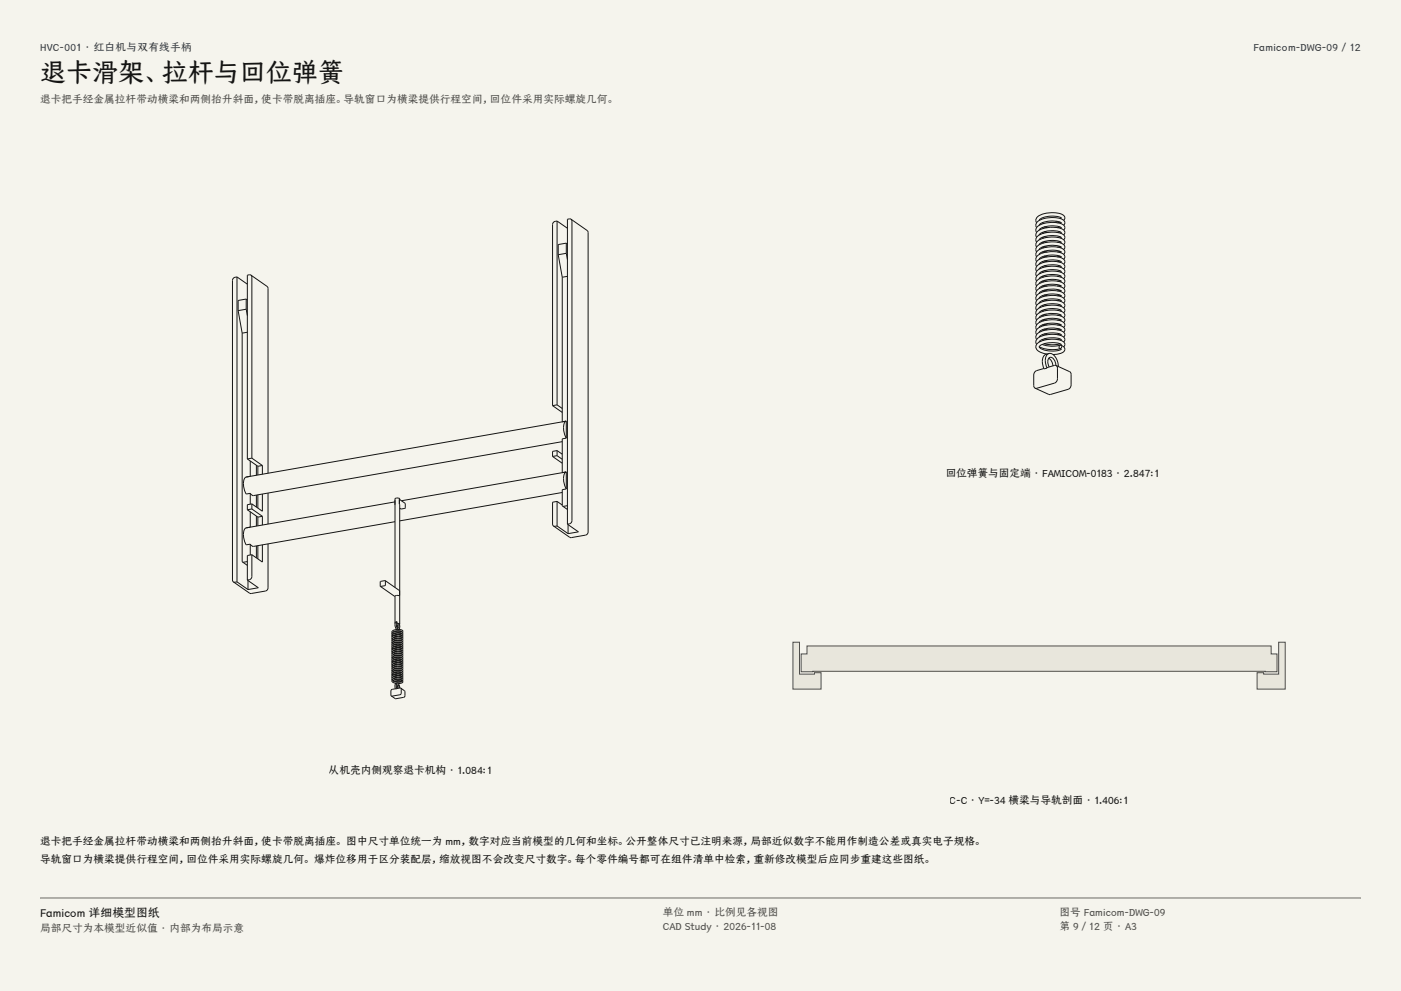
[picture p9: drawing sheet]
<svg xmlns="http://www.w3.org/2000/svg" width="420mm" height="297mm" viewBox="0 0 420 297" stroke-linecap="round" stroke-linejoin="round" font-family="sans-serif">
<g fill="#f5f4ed">
<path d="M0 0h420v297h-420z"/>
<path d="M12 12h396v275h-396z"/>
</g>
<g fill="none" stroke="#141413" stroke-width=".3">
<path d="M167 66.2a1.18 1.18 0 0 0-1.4 1.1v54.3M167 66.2v55.1M167 66.2l3.1 2.2M167.3 76.3l1.3 6.8M169.8 72.9v3M169.8 75.9l.3 1.9M169.8 75.9l-2.5 .4M169.8 72.9l-2.5 .4v3M169.8 72.9l.3 .2M171.2 65.7l4.8 3.4 .3 .6-.1 90.1-.7 .6-4.6 .7-5-3.5M171.2 65.7l.3 .6-.1 90.1a1.24 1.24 0 0 1-1.3 .7M171.2 65.7h-1.1v91.4"/>
<path d="M311.5 79.1l.1 .1M311.5 77.7h.1M311.5 74.8h.1M311.5 73.3h.1M311.5 70.4h.1M311.5 76.2h.1M311.5 67.5h.1M312.4 77l.6 .2M312.4 78.4l.6 .2M312.4 72.6l.6 .2M312.4 75.5l.6 .2M312.4 79.9l.6 .2"/>
<path d="M312.4 71.1l.6 .2M312.4 69.7l.6 .2M312.4 66.8l.6 .2M312.4 68.2l.6 .2M312.4 74.1l.6 .2M313 76.8l1 .2M313 70.9l1 .2M313 73.9l1 .2M313 68l1 .2M313 72.4l1 .2M313 78.2l1 .2M313 79.7l1 .2"/>
<path d="M313 69.5l1 .2M313 75.3l1 .2M316.6 66.3l.2 .4M317.8 73.9l-.8 .2M317.8 78.2l-.8 .2M317.8 75.3l-.8 .2M317.8 69.5l-.8 .2M317.8 79.7l-.8 .2M317.8 68l-.8 .2M317.8 72.4l-.8 .2M317.8 71l-.8 .1M317.8 66.6l-.8 .2"/>
<path d="M317.8 76.8l-.8 .2M318.1 79.9a7 7 0 0 0-6.5 .6l-.1 .1M318.1 79.9h.1M318.2 72.6l-.4 .2M318.2 79.9l-.4 .2M318.2 71.1l-.4 .2M318.2 65.3l-.4 .2M318.2 77l-.4 .2M318.2 69.7l-.4 .2M318.2 66.8l-.4 .1M318.2 78.4l-.4 .2M318.2 68.2l-.4 .2"/>
<path d="M318.2 75.5l-.4 .2M318.2 74.1l-.4 .1M318.2 72.7a6.8 6.8 0 0 0-6.6 .6l-.1 .1M318.2 71.2a6.9 6.9 0 0 0-6.6 .5v.2M318.2 68.3a6.8 6.8 0 0 0-6.6 .6v.1M318.2 77a6.8 6.8 0 0 0-6.6 .6l-.1 .1M318.2 75.6a6.8 6.8 0 0 0-6.6 .6l-.1 .1M318.2 66.8a6.9 6.9 0 0 0-6.6 .6l-.1 .1M318.2 69.7a6.8 6.8 0 0 0-6.6 .6l-.1 .1M318.2 65.4a6.8 6.8 0 0 0-6.6 .6l-.1 .1M318.2 78.5a6.8 6.8 0 0 0-6.6 .6l-.1 .1M318.2 74.1a6.8 6.8 0 0 0-6.6 .6l-.1 .1"/>
<path d="M318.9 71.9a1.19 1.19 0 0 0 .2-1.3 1.19 1.19 0 0 0-1.2-.7 8.3 8.3 0 0 0-7.1 1.1l-.3 .9 .3 .7M318.9 66a1.19 1.19 0 0 0 .2-1.3 1.19 1.19 0 0 0-1.2-.6 8.3 8.3 0 0 0-7.1 1.1l-.3 .8 .3 .8M318.9 77.7a1.12 1.12 0 0 0 .2-1.2 1.12 1.12 0 0 0-1-.7 8.3 8.3 0 0 0-7.2 .9l-.4 .8 .3 .9M318.9 74.8a1.17 1.17 0 0 0 .2-1.3 1.17 1.17 0 0 0-1.2-.7 8.3 8.3 0 0 0-7.1 1.1l-.3 .9 .3 .7M318.9 79.2a1.16 1.16 0 0 0 .2-1.4 1.16 1.16 0 0 0-1.2-.6 8.3 8.3 0 0 0-7.1 1.1l-.3 .9 .3 .7M318.9 76.2a1.18 1.18 0 0 0 .2-1.3 1.18 1.18 0 0 0-1.2-.6 8.3 8.3 0 0 0-7.1 1.1l-.3 .8 .3 .8M318.9 73.3a1.18 1.18 0 0 0 .2-1.3 1.18 1.18 0 0 0-1.2-.6 8.3 8.3 0 0 0-7.1 1.1l-.3 .8 .3 .8M318.9 70.4a1.11 1.11 0 0 0 .2-1.2 1.11 1.11 0 0 0-1-.7 8.1 8.1 0 0 0-7.3 1.1l-.3 .8 .3 .7M318.9 69a1.19 1.19 0 0 0 .2-1.4 1.19 1.19 0 0 0-1.2-.6 8.3 8.3 0 0 0-7.1 1.1l-.3 .9 .3 .7M318.9 67.5a1.19 1.19 0 0 0 .2-1.3 1.19 1.19 0 0 0-1.2-.7 8.3 8.3 0 0 0-7.1 1.2l-.3 .8 .3 .7M71 83a1.18 1.18 0 0 0-1.3 1v89.8l.3 .6M71 83v91.4"/>
<path d="M71 83l3.1 2.2M71.4 93.1l1.2 6.7M72.6 99.8l.1 68.7M73.8 92.7l.3 1.9M73.8 92.7l-2.4 .4M73.8 89.6l-2.4 .4v3.1M73.8 89.6v3.1M73.8 89.6l.3 .3M74.1 99.6l-1.5 .2M75.2 82.5l4.9 3.3 .3 .6v55.4M75.2 82.5l.3 .5v54.3M75.2 82.5h-1.1v55"/>
<path d="M168.6 83.1v43.3M170.1 82.8l-1.5 .3M311.5 99.6h.1M311.5 95.2h.1M311.5 89.3l.1 .1M311.5 86.4l.1 .1M311.5 80.6h.1M311.5 98.1h.1M311.5 96.6l.1 .1M311.5 93.7h.1M311.5 92.3h.1M311.5 83.5h.1"/>
<path d="M312.4 98.8l.6 .2M312.4 94.5l.6 .2M312.4 90.1l.6 .2M312.4 85.7l.6 .2M312.4 97.4l.6 .2M312.4 87.2l.6 .2M312.4 84.3l.6 .2M312.4 81.3l.6 .2M312.4 95.9l.6 .2M312.4 88.6l.6 .2M312.4 82.8l.6 .2M312.4 93l.6 .2"/>
<path d="M312.4 91.6l.6 .2M313 87l1 .2M313 95.7l1 .2M313 91.4l1 .2M313 82.6l1 .2M313 88.4l1 .2M313 97.2l1 .2M313 89.9l1 .2M313 85.5l1 .2M313 92.8l1 .2M313 98.7l1 .1M313 81.1l1 .2"/>
<path d="M313 94.3l1 .2M313 84.1l1 .2M317.8 91.4l-.8 .2M317.8 91.4h.1M317.8 92.8l-.8 .2M317.8 88.5l-.8 .1M317.8 95.7l-.8 .2M317.8 82.6l-.8 .2M317.8 97.2l-.8 .2M317.8 89.9l-.8 .2M317.8 87l-.8 .2M317.8 85.5l-.8 .2"/>
<path d="M317.8 84.1l-.8 .2M317.8 81.2l-.8 .1M317.8 94.3l-.8 .2M317.8 98.7l-.8 .1M318.2 97.4l-.4 .2M318.2 90.1l-.4 .2M318.2 81.3l-.4 .2M318.2 88.6l-.4 .2M318.2 84.3l-.4 .2M318.2 94.5l-.4 .2M318.2 98.8l-.4 .2M318.2 87.2l-.4 .2"/>
<path d="M318.2 82.8l-.4 .2M318.2 95.9l-.4 .2M318.2 93l-.4 .2M318.2 85.7l-.4 .2M318.2 91.6l-.4 .1M318.2 81.4a6.9 6.9 0 0 0-6.6 .6v.1M318.2 96a6.8 6.8 0 0 0-6.6 .6l-.1 .1M318.2 84.3a6.9 6.9 0 0 0-6.6 .6v.1M318.2 98.9a6.9 6.9 0 0 0-6.6 .6l-.1 .1M318.2 90.2a6.8 6.8 0 0 0-6.6 .6M318.2 93.1a6.8 6.8 0 0 0-6.6 .6l-.1 .1M318.2 94.5a6.8 6.8 0 0 0-6.6 .6l-.1 .1"/>
<path d="M318.2 85.8a6.8 6.8 0 0 0-6.6 .6l-.1 .1M318.2 88.7a6.8 6.8 0 0 0-6.6 .6l-.1 .1M318.2 97.4a6.8 6.8 0 0 0-6.6 .7h-.1M318.2 82.9a6.8 6.8 0 0 0-6.6 .6l-.1 .1M318.2 87.2a6.7 6.7 0 0 0-6.6 .7M318.2 91.6a6.8 6.8 0 0 0-6.6 .6l-.1 .1M318.9 90.8a1.18 1.18 0 0 0 .2-1.3 1.18 1.18 0 0 0-1.2-.6 8.3 8.3 0 0 0-7.1 1.1l-.3 .8 .3 .8M318.9 80.6a1.13 1.13 0 0 0 .2-1.2 1.13 1.13 0 0 0-1-.7 8.1 8.1 0 0 0-7.3 1.1l-.3 .8 .3 .7M318.9 99.6a1.18 1.18 0 0 0 .2-1.3 1.18 1.18 0 0 0-1.2-.7 8.3 8.3 0 0 0-7.1 1.1l-.3 .9 .3 .7M318.9 96.7a1.18 1.18 0 0 0 .2-1.3 1.18 1.18 0 0 0-1.2-.7 8.3 8.3 0 0 0-7.1 1.1l-.3 .9 .3 .7M318.9 95.2a1.11 1.11 0 0 0 .2-1.2 1.11 1.11 0 0 0-1-.7 8.2 8.2 0 0 0-7.3 1.1l-.3 .8 .3 .7M318.9 86.5a1.18 1.18 0 0 0 .2-1.4 1.18 1.18 0 0 0-1.2-.6 8.3 8.3 0 0 0-7.1 1.1l-.3 .9 .3 .7"/>
<path d="M318.9 98.1a1.16 1.16 0 0 0 .2-1.3 1.16 1.16 0 0 0-1.2-.6 8.3 8.3 0 0 0-7.1 1.1l-.3 .8 .3 .7M318.9 93.7a1.18 1.18 0 0 0 .2-1.3 1.18 1.18 0 0 0-1.2-.6 8.3 8.3 0 0 0-7.1 1.1l-.3 .8 .3 .8M318.9 92.3a1.18 1.18 0 0 0 .2-1.3 1.18 1.18 0 0 0-1.2-.7 8.3 8.3 0 0 0-7.1 1.1l-.3 .9 .3 .7M318.9 89.4a1.18 1.18 0 0 0 .2-1.3 1.18 1.18 0 0 0-1.2-.7 8.3 8.3 0 0 0-7.1 1.1l-.3 .9 .3 .7M318.9 87.9a1.11 1.11 0 0 0 .2-1.2 1.11 1.11 0 0 0-1-.7 8.3 8.3 0 0 0-7.3 1.1l-.3 .8 .3 .7M318.9 85a1.12 1.12 0 0 0 .2-1.2 1.12 1.12 0 0 0-1-.7 8.1 8.1 0 0 0-7.3 1.1l-.3 .8 .3 .7M318.9 83.5a1.18 1.18 0 0 0 .2-1.3 1.18 1.18 0 0 0-1.2-.6 8.3 8.3 0 0 0-7.1 1.1l-.3 .8 .3 .8M318.9 82.1a1.18 1.18 0 0 0 .2-1.3 1.18 1.18 0 0 0-1.2-.7 8.3 8.3 0 0 0-7.1 1.1l-.3 .9 .3 .7M311.5 103.9a9.4 9.4 0 0 0 6.3 .6M311.5 102.5h.1M312.4 100.3l.6 .2M312.4 101.8l.6 .2"/>
<path d="M312.4 103.2a7.5 7.5 0 0 0 5.8 0M312.9 110.4l-2.1 .7-.7 .6-.2 3.9 .4 .7M313 100.1l1 .2M313 103l2.5 .3 2.3-.3M313 101.6l1 .2M314.4 107.4l.8 .8 .4 1.5M314.4 105.9a3 3 0 0 0-.7 4l.2 .4M314.4 105.9a2.69 2.69 0 0 1 2.6 2.4l.3 1.5M314.4 105.9a2.5 2.5 0 0 0-1.7 3.8l.3 .9 .9-.3M316.5 109.5a2.12 2.12 0 0 0-1.7-2.4 2.15 2.15 0 0 0-.3 2.9M316.6 109.5l.4 .8v3.2l-.4 1-.5 .3-5.8 1.5M316.6 109.5h-.5l-2.2 .8"/>
<path d="M316.6 109.5l4.3 2.1 .2 .6v3.2l-.4 .9-.5 .4-5.5 1.6-4.4-2M317.7 104.4l.5 .3M317.8 100.1l-.8 .2M317.8 101.6l-.8 .2M318.1 103.5a1.19 1.19 0 0 1 1.1 1.2 1.19 1.19 0 0 1-1.1 1.2l-2.4 .3M318.1 103.5a.53 .53 0 0 1 .1 .6 .53 .53 0 0 1-.5 .3M318.1 103.5l-.6 .3 .2 .6M318.2 101.8l-.4 .2M318.2 100.3l-.4 .2M318.2 101.8a6.8 6.8 0 0 0-6.6 .6l-.1 .1M318.2 100.4a6.8 6.8 0 0 0-6.6 .6M318.2 103.3a6.8 6.8 0 0 0-6.6 .6 2.59 2.59 0 0 0 2.6 1.2l2.5 .1 1.5-.5"/>
<path d="M318.9 104a1.18 1.18 0 0 0 .2-1.3 1.18 1.18 0 0 0-1.2-.7 8.3 8.3 0 0 0-7.1 1.1 1.69 1.69 0 0 0 1.4 2.6l1.6 .4M318.9 102.5a1.12 1.12 0 0 0 .2-1.2 1.12 1.12 0 0 0-1-.7 8.1 8.1 0 0 0-7.3 1l-.3 .9 .3 .7M318.9 101a1.18 1.18 0 0 0 .2-1.3 1.18 1.18 0 0 0-1.2-.6 8.3 8.3 0 0 0-7.1 1.1l-.3 .8 .3 .8M74.1 137.5l3.2 2.2M75 138.2v4.6l-1.2 .2M75.5 137.3l3.2 2.2M75.5 137.3l-1.4 .2M76.9 139.4v3M77.3 139.7v2.7M78.7 139.5v2.6M78.7 139.5l-1.4 .2M165.6 136.8l3 2"/>
<path d="M165.6 121.6l3 2M167 121.3l-1.4 .3M167 135l-1.4 .3v1.5M167 135v1.6M167 136.6l1.6 1M167 136.6l-1.4 .2M167 135l1.6 1.1M167 121.3l1.6 1.1M168.6 132.4l-92.6 16.1-.5-.1-.5-.5M169.7 126.2a3.5 3.5 0 0 0-.4 4.2l.5 .9M169.7 126.2l-95.9 16.8M169.8 126.2h-.1"/>
<path d="M169.8 131.3l-1.2 .2v10.2M169.8 126.2v5.1M73.8 158.2a3.5 3.5 0 0 0-.4 4.2l.4 .9 1.2-.2M73.8 143a3.5 3.5 0 0 0-.4 4.2l.4 .9 1.2-.2M73.8 158.2h.1M73.8 143h.1M74.1 152.8l3.2 2.2M75 147.9v3.2M75 153.4v4.6M75.5 151v1.5M75.5 152.5l3.2 2.2M75.5 151l-1.4 .3v1.5"/>
<path d="M75.5 152.5l-1.4 .3M76.9 148.4v3.6M76.9 154.7v3M77.3 148.3v4M77.3 155v2.6M78.7 148.1v5.1l-3.2-2.2M78.7 154.7v2.7M78.7 154.7l-1.4 .3M80.4 147.8v9.3M118.4 151.2v.1M118.4 150.4l-44.6 7.8M118.4 156.4l-42.4 7.4-.5-.2-.5-.5"/>
<path d="M118.4 149.9v.1M119.7 151.1l.1 .2M119.7 149.6h.1M119.7 149.6v1.5M119.7 149.6l1.8 1.3v1.4l-1.3 .3-.4-.3M119.7 149.6l.1 .1a.79 .79 0 0 0-.6-.5 .79 .79 0 0 0-.8 .3v26.6M119.8 151.3v35.8M119.8 151.3h.1M165.9 157.6h1.1M167 150.3l-1.4 .2v6.6l.3 .5M167 150.3v7.3M167 150.3l1.6 1.1"/>
<path d="M167 157.6l3.3 2.3M168.6 151.4l.1 .3M168.6 147.6l-48.8 8.5M168.7 151.7l1.4 1M169.7 141.4a3.5 3.5 0 0 0-.4 4.2l.5 .9M169.7 141.4l-49.4 8.7M169.8 141.4h-.1M169.8 146.5l-1.2 .3v4.6M169.8 141.4v5.1M170.1 151.5l-1.4 .2M170.1 157.1l3.3 2.3-3.1 .5M170.3 157.2v2.7"/>
<path d="M70 174.4h1M71 174.4l3.3 2.3M72.7 168.5l1.4 .9M74.1 168.3l-1.4 .2M74.1 173.8l3.3 2.3-3.1 .6M74.3 174v2.7M75 163.1v3.2M75.5 166.2l-.1 6.9a1.24 1.24 0 0 1-1.3 .7M75.5 166.2l-1.4 .3v7.3M76.9 163.6v3.6M77.3 163.5v4M78.7 163.3v5.1l-3.2-2.2"/>
<path d="M80.4 163v13.2l-.3 .6-.5 .3-4.6 .8-5-3.5M114 175.7l4.4 3M115.5 174l4.3 3v1.5h-1l-.4 .2M115.5 174l-1.5 .3v1.4M115.5 174v1.5l-1.5 .2M118.4 178.7v8.1M117.5 190a2.31 2.31 0 0 1 3.3-.2l-.2 .2M117.5 190v.1M117.5 190.1l.3 .4a3.1 3.1 0 0 1 2.6-.1h-.2M117.6 199.9l.3 .2a2.32 2.32 0 0 1 2.5-.3l-.2 .1M117.8 190h.1M117.9 190v.1"/>
<path d="M117.9 199h.1M117.9 193.4h.1M117.9 197.8v.1M117.9 196.7h.1M117.9 193.9v.1M118.2 193.7l.3 .1M118.2 190.3l.3 .1M118.2 197l.3 .1M118.2 199.3h.3M118.2 198.7l.3 .1M118.2 195.4h.3M118.2 194.8l.3 .1"/>
<path d="M118.2 191.4l.3 .1M118.2 193.1l.3 .1M118.2 195.9l.3 .1M118.2 192l.3 .1M118.2 197.6l.3 .1M118.2 192.6h.3M118.2 190.9l.3 .1M118.2 189.8h.3M118.2 199.8l.3 .1M118.2 196.5h.3M118.2 194.2l.3 .1M118.2 198.1l.3 .1"/>
<path d="M118.5 192.5l.5 .1M118.5 194.2h.5M118.5 198.1h.5M118.5 190.8l.5 .1M118.5 195.8l.5 .1M118.5 197.5l.5 .1M118.5 196.4l.5 .1M118.5 191.4h.5M118.5 198.6l.5 .1M118.5 190.2l.5 .1M118.5 199.7l.5 .1M118.5 195.3l.5 .1"/>
<path d="M118.5 194.7l.5 .1M118.5 196.9l.5 .1M118.5 193l.5 .1M118.5 191.9l.5 .1M118.5 199.2l.5 .1M118.5 193.6l.5 .1M118.5 193.6l-.6 .4M118.5 193.6h1.9l-.2 .2M119 187.3h.2M119 186.3l-.3 .1a1.68 1.68 0 0 0 .3 2.3M119 186.8l.8 .3M119 186.3a1.78 1.78 0 0 0 .5 2.3"/>
<path d="M119 186.3v.5M119 186.8h.1M119.1 186.8l-.1 .8 .4 .6 .2-1M119.2 187.3v.7M119.5 188.6h-.1M119.5 189.6l.1 .2M119.6 187.2h.1M119.6 187.2l-.4 .1M119.8 187.2a1.26 1.26 0 0 1-.3 1.4M119.8 187.1l-.2 .1M120.2 190.8l-.5 .1M120.2 198.6l-.5 .1"/>
<path d="M120.2 198.1h-.5M120.2 197.5l-.5 .1M120.2 194.7l-.5 .1M120.2 194.2h-.5M120.2 193l-.5 .1M120.2 199.7l-.5 .1M120.2 195.8l-.5 .1M120.2 191.4h-.5M120.2 189.3l.2-.1a2.49 2.49 0 0 0-2.5 .3M120.2 192.1l.2-.1a2.49 2.49 0 0 0-2.5 .3M120.2 198.8l.2-.1a2.49 2.49 0 0 0-2.5 .3M120.2 199.2l-.5 .1"/>
<path d="M120.2 197.7l.2-.1-.7-.2a1.67 1.67 0 0 0-1.8 .5M120.2 196.5h.2a2.33 2.33 0 0 0-2.5 .3M120.2 196.4l-.5 .1M120.2 195.4h.2a2.43 2.43 0 0 0-2.5 .3M120.2 195.3l-.5 .1M120.2 192.5l-.5 .1M120.2 190.2l-.5 .1M120.2 199.3h.2a2.38 2.38 0 0 0-2.5 .3M120.2 196.9l-.5 .1M120.2 191.9l-.5 .1M120.2 194.3h.2a2.48 2.48 0 0 0-2.5 .2M120.2 193.6l-.5 .1"/>
<path d="M120.2 189.7l-.5 .1M120.2 193.2l.2-.1a2.49 2.49 0 0 0-2.5 .3M120.4 194.8l-.2 .1M120.4 189.8h.1M120.4 195.9h.1M120.4 190.9h.1M120.4 194.8h.1M120.4 189.8a2.57 2.57 0 0 0-2.5 .2M120.4 189.7l-.2 .1M120.4 195.9l-1.4-.2-1.1 .5M120.4 195.9l-.2 .1M120.4 194.8a2.49 2.49 0 0 0-2.5 .3v-.1"/>
<path d="M120.4 190.9a2.39 2.39 0 0 0-2.5 .3v-.1M120.4 190.9l-.2 .1M120.6 199l.1-.1a.46 .46 0 0 0 0-.5 .46 .46 0 0 0-.5-.2l-.6-.1a1.68 1.68 0 0 0-2.1 1l.4 .4M120.6 197.3a.55 .55 0 0 0 0-.7 .55 .55 0 0 0-.7-.1h-.3a1.68 1.68 0 0 0-2.1 .9l.1 .2M120.6 195.6a.55 .55 0 0 0 0-.7 .55 .55 0 0 0-.7-.1h-.3a1.68 1.68 0 0 0-2.1 1l.1 .1M120.6 195.1l.1-.2a1.07 1.07 0 0 0-1.5-.7 1.18 1.18 0 0 0-1.6 1.1l.3 .3M120.6 194.5a.55 .55 0 0 0 0-.7 .55 .55 0 0 0-.7-.1h-.2a1.68 1.68 0 0 0-2.2 1l.1 .1M120.6 194l.1-.2a1.17 1.17 0 0 0-1.6-.7 1.27 1.27 0 0 0-1.6 1l.4 .4M120.6 193.4a.64 .64 0 0 0-.1-.7 .64 .64 0 0 0-.7-.1l-.6-.1a1.17 1.17 0 0 0-1.6 1.2M120.6 192.3a.55 .55 0 0 0 0-.7 .55 .55 0 0 0-.7-.1l-.2-.1a1.68 1.68 0 0 0-2.2 1l.4 .5 1-.5 1.5 .1-.2 .1M120.6 190.6a.55 .55 0 0 0 0-.7 .55 .55 0 0 0-.7-.1h-.2a1.68 1.68 0 0 0-2.2 .9l.1 .2M120.6 189.5a.64 .64 0 0 0-.1-.7 .64 .64 0 0 0-.7-.1l-.6-.1a1.18 1.18 0 0 0-1.6 1.2l.1 .1"/>
<path d="M120.6 199.5a.55 .55 0 0 0 0-.6 .55 .55 0 0 0-.7-.2h-.3a1.68 1.68 0 0 0-2.1 1l.1 .1M120.6 198.4a.55 .55 0 0 0 0-.7 .55 .55 0 0 0-.7-.1h-.3a1.68 1.68 0 0 0-2.1 1l.1 .1M120.6 197.9a.64 .64 0 0 0-.1-.8 .64 .64 0 0 0-.7-.1 1.73 1.73 0 0 0-2.3 1l.4 .4a2.51 2.51 0 0 1 2.5-.2h-.2M120.6 196.2a.55 .55 0 0 0 0-.7 .55 .55 0 0 0-.7-.1l-.3-.1a1.68 1.68 0 0 0-2.1 1l.1 .2M120.6 192.8a.64 .64 0 0 0-.1-.7 .64 .64 0 0 0-.7-.1h-.6a1.17 1.17 0 0 0-1.6 1.1M120.6 191.7h.1a.55 .55 0 0 0-.1-.7 .55 .55 0 0 0-.7-.1h-.2a1.68 1.68 0 0 0-2.2 1l.1 .1M120.6 191.2l.1-.2a1.5 1.5 0 0 0-2-.6 .91 .91 0 0 0-1.1 1l.3 .3 1-.4 1.5 .1-.2 .1M120.6 196.7h.1a.59 .59 0 0 0-.1-.7 .59 .59 0 0 0-.7-.1h-.4a1.62 1.62 0 0 0-2 1l.4 .4 1.2-.5 1.3 .2-.2 .1M117.9 201.7v.1M117.9 200.6v.1M117.9 202.9h.1M118.2 202.1h.3"/>
<path d="M118.2 203.2h.3M118.2 200.9l.3 .1M118.2 202.6l.3 .1M118.2 200.4l.3 .1M118.2 201.5l.3 .1M118.2 203.7l1.1 .2 1.1-.2-1.5-.1-1 .4 1 .4 1.5-.1M118.5 202.5l.5 .1M118.5 200.3l.5 .1M118.5 200.9h.5M118.5 202l.5 .1M118.5 203.6l1.7 .1M118.5 201.4l.5 .1"/>
<path d="M118.5 203.1l.5 .1M118.5 206.4l-1.3 .5 .1 1.7M118.7 204.8l-.3 .4v.7l.1 .6 .4-.1M119 205.4l.3 .9M119.1 204.7l-.3 .4 .1 1.3M119.1 204.7l.4 .3 .3 1.2M119.1 204.7l-.4 .1M119.6 206.2l-.1-.7-.3-.3-.2 .5 .1 .6M120.1 206.2l.2 1.5-.2 .4-2.8 .5M120.1 206.2l-1.2 .2M120.1 206.2l1.3 .9v1.4l-.2 .4-2.6 .5-1.3-.8M120.2 202.5l-.5 .1"/>
<path d="M120.2 200.3l-.5 .1M120.2 203.2h.2a2.44 2.44 0 0 0-2.5 .3v-.1M120.2 201.4l-.5 .1M120.2 200.5l.2-.1a2.45 2.45 0 0 0-2.5 .3M120.2 200.9h-.5M120.2 203.1l-.5 .1M120.2 202l-.5 .1M120.2 202.7l.2-.1a2.48 2.48 0 0 0-2.5 .3M120.3 204.3h.1M120.4 201.5l-.2 .1M120.4 201h.1M120.4 202.1h.1"/>
<path d="M120.4 200.9l-.2 .1M120.4 201.5a2.49 2.49 0 0 0-2.5 .3M120.4 201.5h.1M120.4 202l-.2 .1M120.5 203.9l.3 .3a1.01 1.01 0 0 1-1.4 .7M120.5 203.9l.1 .3-.3 .1M120.5 203.9l-.2 .1v.3M120.6 204l.2-.4a2.36 2.36 0 0 0-3.3 .4l.4 .5 .8 .3M120.6 202.9a.55 .55 0 0 0 0-.7 .55 .55 0 0 0-.7-.1l-.3-.1a1.68 1.68 0 0 0-2.1 1l.1 .2M120.6 202.3a.55 .55 0 0 0 0-.7 .55 .55 0 0 0-.7-.1h-.3a1.68 1.68 0 0 0-2.1 1l.1 .1M120.6 201.2a.55 .55 0 0 0 0-.7 .55 .55 0 0 0-.7-.1h-.3a1.68 1.68 0 0 0-2.1 1l.1 .1M120.6 203.4l.1-.1a1.14 1.14 0 0 0-1.6-.7 1.28 1.28 0 0 0-1.6 1 2.78 2.78 0 0 0 2.8 .6"/>
<path d="M120.6 200.7a.44 .44 0 0 0 .1-.6 .44 .44 0 0 0-.4-.2l-1.2-.1a1.12 1.12 0 0 0-1.5 1.1l.3 .3a2.56 2.56 0 0 1 2.5-.2M120.6 200.1a.55 .55 0 0 0 0-.7 .55 .55 0 0 0-.7-.1h-.3a1.68 1.68 0 0 0-2.1 .9l.1 .2M120.7 201.7a.57 .57 0 0 0-.1-.6 .57 .57 0 0 0-.7-.1l-.3-.1a1.68 1.68 0 0 0-2.1 1l.4 .4 1.1-.4 1.4 .2M120.7 201.7l-.1 .1"/>
</g>
<g fill="#e8e6dc" stroke="#504e49" stroke-width=".3">
<path d="M383.3 192.5h2v14h-8.4v-4.9h1.9v.4h4.5z" fill-rule="evenodd"/>
<path d="M237.7 192.5h2v9.5h4.5v-.4h1.9v4.9h-8.4z" fill-rule="evenodd"/>
<path d="M241.9 193.6h139.2v2.4h1.7v5.3h-142.6v-5.3h1.7z" fill-rule="evenodd"/>
</g>
<path d="M12 269.3h396zM12 269h396v.3h-396z" fill-rule="evenodd" fill="#504e49"/>
<text font-size="7.8" fill="#141413" x="12" y="24.7">退卡滑架、拉杆与回位弹簧</text>
<text font-size="3.5" fill="#141413" x="12" y="274.9">Famicom 详细模型图纸</text>
<g font-size="3.2" fill="#1b365d">
<text x="12" y="15.3">HVC-001 · 红白机与双有线手柄</text>
<text x="375.8" y="15.3">Famicom-DWG-09 / 12</text>
</g>
<g font-size="3.2" fill="#504e49">
<text x="12" y="30.9">退卡把手经金属拉杆带动横梁和两侧抬升斜面，使卡带脱离插座。导轨窗口为横梁提供行程空间，回位件采用实际螺旋几何。</text>
<text x="198.7" y="274.5">单位 mm · 比例见各视图</text>
<text x="317.6" y="274.5">图号 Famicom-DWG-09</text>
<text x="12" y="279.3">局部尺寸为本模型近似值 · 内部为布局示意</text>
<text x="198.7" y="278.8">CAD Study · 2026-11-08</text>
<text x="317.6" y="278.8">第 9 / 12 页 · A3</text>
</g>
<g font-size="3.2" fill="#141413">
<text x="283.5" y="143">回位弹簧与固定端 · FAMICOM-0183 · 2.847:1</text>
<text x="98.6" y="232">从机壳内侧观察退卡机构 · 1.084:1</text>
<text x="284.8" y="241">C-C · Y=-34 横梁与导轨剖面 · 1.406:1</text>
<text x="12" y="253.3">退卡把手经金属拉杆带动横梁和两侧抬升斜面，使卡带脱离插座。 图中尺寸单位统一为 mm，数字对应当前模型的几何和坐标。公开整体尺寸已注明来源，局部近似数字不能用作制造公差或真实电子规格。</text>
<text x="12" y="258.6">导轨窗口为横梁提供行程空间，回位件采用实际螺旋几何。 爆炸位移用于区分装配层，缩放视图不会改变尺寸数字。每个零件编号都可在组件清单中检索，重新修改模型后应同步重建这些图纸。</text>
</g>
</svg>
